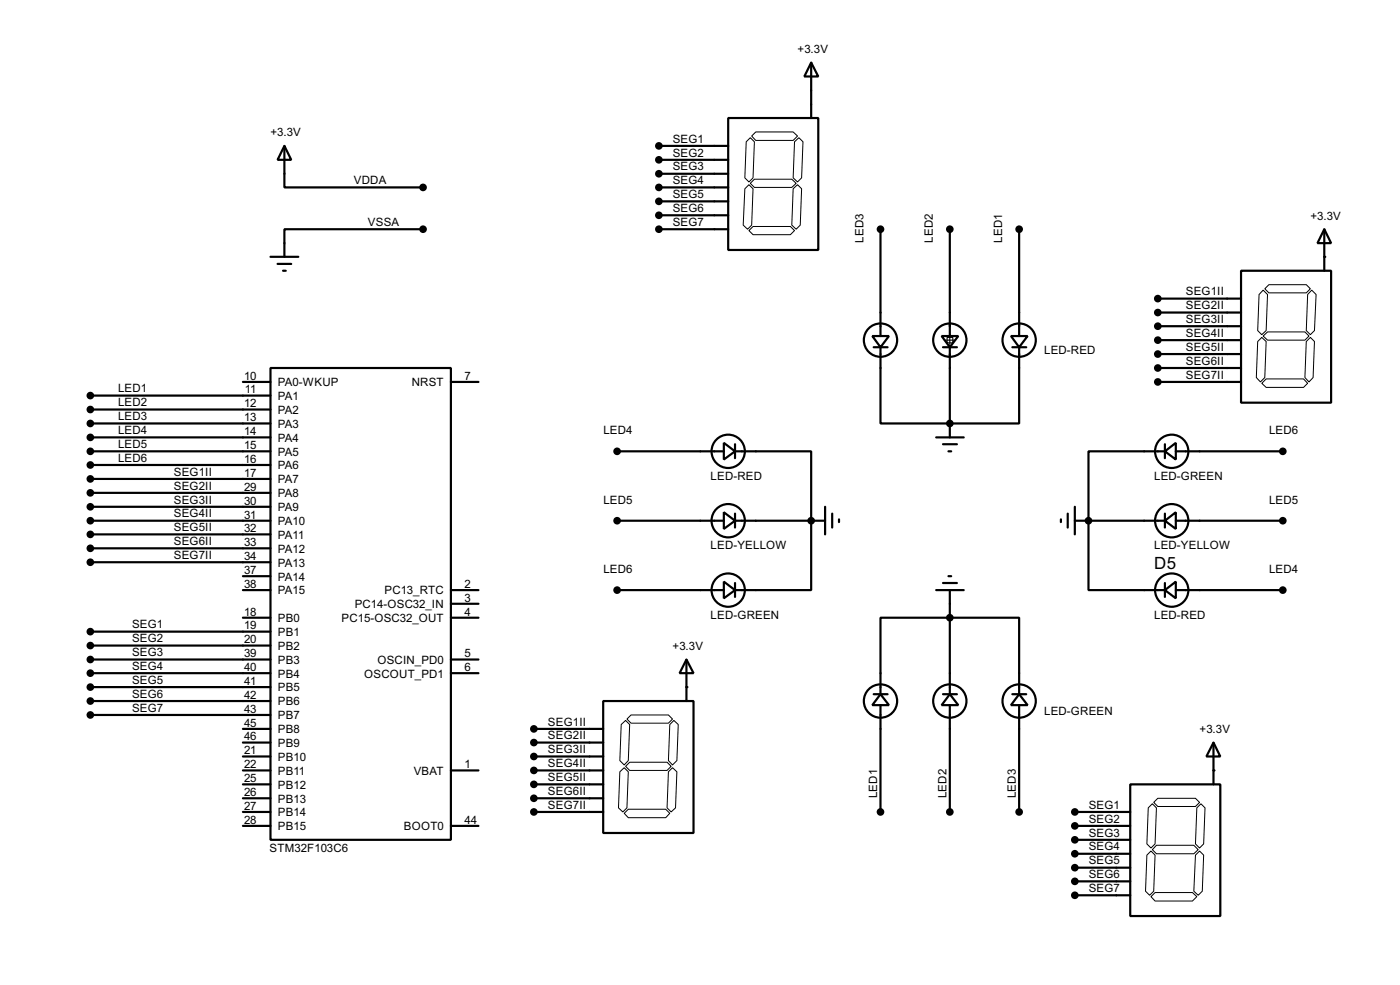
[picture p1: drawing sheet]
<svg xmlns="http://www.w3.org/2000/svg" width="256mm" height="180mm" viewBox="0 0 256 180" stroke-linecap="round" stroke-linejoin="round" font-family="sans-serif">
<g fill="none" stroke="#000" stroke-width=".4">
<path d="M148.6 11.5l1.3 2.5h-2.5zM148.6 11.5v10.1M52.1 26.7l1.3 2.6h-2.5zM52.1 26.7v7.6h25.4M120.7 26.7h12.7M120.7 29.3h12.7M120.7 31.8h12.7M120.7 34.3h12.7M120.7 36.9h12.7M120.7 39.4h12.7M133.4 21.6h16.5v24.2h-16.5zM49.6 47h5.1"/>
<path d="M50.9 48.3h2.5M51.9 49.6h.5M77.5 42h-25.4v5M120.7 42h12.7M161.3 42v19.5M174 42v19.5M186.7 42v19.5M212.1 54.7h15.3M212.1 57.2h15.3M212.1 59.7h15.3M227.4 49.6h16.5v24.1h-16.5zM242.6 42l1.3 2.5h-2.5z"/>
<path d="M242.6 42v7.6M16.6 75h33M16.6 77.5h33M16.6 72.4h33M44.5 69.9h5.1M49.6 67.4h33v86.3h-33zM82.6 69.9h5.1M159.8 61.5h3.1l-1.6 2.1zM160.1 63.6h2.5M161.3 63.6v13.9h25.4v-13.9M172.5 61.5h3.1l-1.6 2.1zM172.8 63.6h2.5"/>
<path d="M174 63.6v16.5M185.2 61.5h3.1l-1.6 2.1zM185.5 63.6h2.5M212.1 62.3h15.3M212.1 64.8h15.3M212.1 67.4h15.3M212.1 69.9h15.3M16.6 80.1h33M16.6 82.6h33M16.6 85.1h33M16.6 95.3h33M16.6 87.7h33"/>
<path d="M16.6 90.2h33M16.6 92.8h33M16.6 97.8h33M113.1 82.6h19.5M113.1 95.3h19.5M132.6 81.1l2.1 1.5-2.1 1.5zM132.6 93.8l2.1 1.5-2.1 1.5zM134.7 82.6h13.9v25.4h-13.9M134.7 95.3h16.5M134.7 81.3v2.6M134.7 94v2.6M151.2 92.8v5"/>
<path d="M152.5 94v2.6M153.7 95.1v.5M171.5 80.1h5.1M172.8 81.3h2.5M173.8 82.6h.5M194.4 95.1v.5M195.6 94v2.6M196.9 95.3h16.5M196.9 92.8v5M213.4 95.3l2-1.5v3zM213.4 82.6l2-1.5v3zM213.4 82.6h-14v25.4h14"/>
<path d="M213.4 81.3v2.6M213.4 94v2.6M215.4 82.6h19.6M215.4 95.3h19.6M16.6 115.6h33M16.6 118.2h33M16.6 100.4h33M16.6 102.9h33M44.5 108h5.1M44.5 113.1h5.1M44.5 105.5h5.1M82.6 108h5.1"/>
<path d="M82.6 113.1h5.1M82.6 110.5h5.1M113.1 108h19.5M132.6 106.5l2.1 1.5-2.1 1.5zM134.7 106.7v2.6M171.5 108h5.1M172.8 106.7h2.5M173.8 105.5h.5M174 108v19.1M213.4 108l2-1.5v3zM213.4 106.7v2.6M215.4 108h19.6"/>
<path d="M16.6 120.7h33M16.6 125.8h33M16.6 123.2h33M16.6 128.3h33M16.6 130.9h33M44.5 133.4h5.1M44.5 135.9h5.1M44.5 138.5h5.1M82.6 120.7h5.1M82.6 123.2h5.1M97.8 133.4h12.7M97.8 135.9h12.7"/>
<path d="M97.8 138.5h12.7M110.5 128.3h16.6v24.2h-16.6zM125.8 120.7l1.3 2.5h-2.6zM125.8 120.7v7.6M160.1 127.1h2.5M161.3 127.1l1.6 2h-3.1zM161.3 127.1v-14h25.4v14M161.3 129.1v19.5M172.8 127.1h2.5M174 127.1l1.6 2h-3.1zM174 129.1v19.5M185.5 127.1h2.5"/>
<path d="M186.7 127.1l1.6 2h-3.1zM186.7 129.1v19.5M222.3 135.9l1.3 2.6h-2.6zM222.3 135.9v7.7M44.5 148.6h5.1M44.5 151.2h5.1M44.5 141h5.1M44.5 143.6h5.1M44.5 146.1h5.1M82.6 151.2h5.1M82.6 141h5.1M97.8 148.6h12.7"/>
<path d="M97.8 141h12.7M97.8 143.6h12.7M97.8 146.1h12.7M196.9 148.6h10.2M196.9 151.2h10.2M196.9 153.7h10.2M196.9 158.8h10.2M196.9 156.3h10.2M207.1 143.6h16.5v24.1h-16.5zM196.9 161.3h10.2M196.9 163.9h10.2"/>
<circle cx="161.3" cy="62.3" r="3.1"/>
<circle cx="174" cy="62.3" r="3.1"/>
<circle cx="186.7" cy="62.3" r="3.1"/>
<circle cx="133.4" cy="95.3" r="3.1"/>
<circle cx="133.4" cy="82.6" r="3.1"/>
<circle cx="214.6" cy="95.3" r="3.1"/>
<circle cx="214.6" cy="82.6" r="3.1"/>
<circle cx="133.4" cy="108" r="3.1"/>
<circle cx="214.6" cy="108" r="3.1"/>
<circle cx="161.3" cy="128.3" r="3.1"/>
<circle cx="174" cy="128.3" r="3.1"/>
<circle cx="186.7" cy="128.3" r="3.1"/>
</g>
<g fill="#000">
<circle cx="242.6" cy="47" r=".2"/>
<circle cx="174" cy="77.5" r=".2"/>
<circle cx="148.6" cy="95.3" r=".2"/>
<circle cx="199.4" cy="95.3" r=".2"/>
<circle cx="125.8" cy="125.8" r=".2"/>
<circle cx="222.3" cy="141" r=".2"/>
</g>
<path d="M173 62.3h2.1M173.5 61.8h1.1v1h-1.1zM174 61.3v2" fill="none" stroke="#000" stroke-width=".2"/>
<g fill="#000" stroke="#000" stroke-width=".4">
<circle cx="77.5" cy="34.3" r=".5"/>
<circle cx="120.7" cy="39.4" r=".5"/>
<circle cx="120.7" cy="31.8" r=".5"/>
<circle cx="120.7" cy="34.3" r=".5"/>
<circle cx="120.7" cy="29.3" r=".5"/>
<circle cx="120.7" cy="36.9" r=".5"/>
<circle cx="120.7" cy="26.7" r=".5"/>
<circle cx="77.5" cy="42" r=".5"/>
<circle cx="120.7" cy="42" r=".5"/>
<circle cx="161.3" cy="42" r=".5"/>
<circle cx="174" cy="42" r=".5"/>
<circle cx="186.7" cy="42" r=".5"/>
<circle cx="212.1" cy="57.2" r=".5"/>
<circle cx="212.1" cy="59.7" r=".5"/>
<circle cx="212.1" cy="54.7" r=".5"/>
<circle cx="16.5" cy="72.4" r=".5"/>
<circle cx="16.5" cy="75" r=".5"/>
<circle cx="16.5" cy="77.5" r=".5"/>
<circle cx="174" cy="77.5" r=".5"/>
<circle cx="212.1" cy="62.3" r=".5"/>
<circle cx="212.1" cy="67.4" r=".5"/>
<circle cx="212.1" cy="64.8" r=".5"/>
<circle cx="212.1" cy="69.9" r=".5"/>
<circle cx="16.5" cy="95.3" r=".5"/>
<circle cx="16.5" cy="97.8" r=".5"/>
<circle cx="16.5" cy="80.1" r=".5"/>
<circle cx="16.5" cy="82.6" r=".5"/>
<circle cx="16.5" cy="92.8" r=".5"/>
<circle cx="16.5" cy="85.1" r=".5"/>
<circle cx="16.5" cy="90.2" r=".5"/>
<circle cx="16.5" cy="87.7" r=".5"/>
<circle cx="113" cy="95.3" r=".5"/>
<circle cx="113" cy="82.6" r=".5"/>
<circle cx="148.6" cy="95.3" r=".5"/>
<circle cx="199.4" cy="95.3" r=".5"/>
<circle cx="235" cy="95.3" r=".5"/>
<circle cx="235" cy="82.6" r=".5"/>
<circle cx="16.5" cy="102.9" r=".5"/>
<circle cx="16.5" cy="118.2" r=".5"/>
<circle cx="16.5" cy="115.6" r=".5"/>
<circle cx="16.5" cy="100.4" r=".5"/>
<circle cx="113" cy="108" r=".5"/>
<circle cx="174" cy="113.1" r=".5"/>
<circle cx="235" cy="108" r=".5"/>
<circle cx="16.5" cy="120.7" r=".5"/>
<circle cx="16.5" cy="128.3" r=".5"/>
<circle cx="16.5" cy="125.8" r=".5"/>
<circle cx="16.5" cy="123.2" r=".5"/>
<circle cx="16.5" cy="130.9" r=".5"/>
<circle cx="97.8" cy="133.4" r=".5"/>
<circle cx="97.8" cy="135.9" r=".5"/>
<circle cx="97.8" cy="138.5" r=".5"/>
<circle cx="97.8" cy="141" r=".5"/>
<circle cx="97.8" cy="143.6" r=".5"/>
<circle cx="97.8" cy="148.6" r=".5"/>
<circle cx="97.8" cy="146.1" r=".5"/>
<circle cx="161.3" cy="148.6" r=".5"/>
<circle cx="174" cy="148.6" r=".5"/>
<circle cx="186.7" cy="148.6" r=".5"/>
<circle cx="196.9" cy="151.2" r=".5"/>
<circle cx="196.9" cy="156.3" r=".5"/>
<circle cx="196.9" cy="153.7" r=".5"/>
<circle cx="196.9" cy="148.6" r=".5"/>
<circle cx="196.9" cy="158.8" r=".5"/>
<circle cx="196.9" cy="161.3" r=".5"/>
<circle cx="196.9" cy="163.9" r=".5"/>
</g>
<g fill="none" stroke="#000" stroke-width=".18">
<path d="M136.5 34.6l.7-.8 .8 .8-.3 6.6-.7 .8-.8-.8zM136.7 26l.8-.8 .7 .8-.2 6.6-.8 .7-.7-.7zM137.5 33.6l.7-.8h6.9l.8 .8-.8 .7h-6.9zM138.5 24.2h6.8l.8 .7-.8 .8h-6.8l-.8-.8zM145.3 34.6l.8-.8 .8 .8-.3 6.6-.7 .8-.8-.8zM145.6 26l.8-.8 .7 .8-.2 6.6-.8 .7-.8-.7zM137.2 42.2l.8-.7h6.8l.8 .7-.8 .8h-6.8zM231.4 53.1l.8 .8-.2 6.6-.8 .8-.8-.8 .3-6.6zM232.5 52.1h6.8l.8 .8-.8 .7h-6.8l-.8-.7zM240.3 53.1l.8 .8-.3 6.6-.7 .8-.8-.8 .3-6.6zM230.4 62.5l.8-.7 .8 .7-.3 6.6-.8 .8-.7-.8zM231.2 70.2l.8-.8h6.8l.8 .8-.8 .7h-6.8z"/>
<path d="M231.4 61.5l.8-.7h6.9l.7 .7-.7 .8h-6.9zM240.1 61.8l.7 .7-.2 6.6-.8 .8-.7-.8 .2-6.6zM113.8 132.6l.8-.7 .8 .7-.3 6.6-.7 .8-.8-.8zM114.9 131.6l.7-.7h6.9l.7 .7-.7 .8h-6.9zM123.5 131.9l.8 .7-.3 6.6-.8 .8-.7-.8 .2-6.6zM113.6 141.3l.8-.8 .7 .8-.2 6.6-.8 .7-.8-.7zM114.4 148.9l.7-.8h6.9l.7 .8-.7 .8h-6.9zM114.6 140.3l.8-.8h6.8l.8 .8-.8 .7h-6.8zM122.5 141.3l.7-.8 .8 .8-.2 6.6-.8 .7-.8-.7zM210.1 156.5l.8-.7 .7 .7-.2 6.6-.8 .8-.7-.8zM210.4 147.9l.7-.8 .8 .8-.3 6.6-.7 .7-.8-.7zM211.9 154.7h6.8l.8 .8-.8 .8h-6.8l-.8-.8z"/>
<path d="M212.1 146.1h6.9l.8 .8-.8 .7h-6.9l-.7-.7zM219 156.5l.8-.7 .7 .7-.2 6.6-.8 .8-.8-.8zM219.3 147.9l.7-.8 .8 .8-.3 6.6-.7 .7-.8-.7zM210.9 164.1l.7-.7h6.9l.8 .7-.8 .8h-6.9z"/>
</g>
<text font-size="3.5" x="211.5" y="104.2">D5</text>
<g font-size="2.4">
<text x="146.1" y="9.7">+3.3V</text>
<text x="49.6" y="25">+3.3V</text>
<text x="123.2" y="26.1">SEG1</text>
<text x="123.2" y="28.6">SEG2</text>
<text x="64.8" y="33.7">VDDA</text>
<text x="123.2" y="31.2">SEG3</text>
<text x="123.2" y="33.7">SEG4</text>
<text x="67.4" y="41.3">VSSA</text>
<text x="123.2" y="36.3">SEG5</text>
<text x="123.2" y="38.8">SEG6</text>
<text x="123.2" y="41.3">SEG7</text>
<text x="240.1" y="40.2">+3.3V</text>
<text x="158.2" y="44.5" transform="rotate(-90 158.2 44.5)">LED3</text>
<text x="170.9" y="44.5" transform="rotate(-90 170.9 44.5)">LED2</text>
<text x="183.6" y="44.5" transform="rotate(-90 183.6 44.5)">LED1</text>
<text x="217.2" y="54">SEG1II</text>
<text x="217.2" y="56.6">SEG2II</text>
<text x="217.2" y="59.1">SEG3II</text>
<text x="191.3" y="64.8">LED-RED</text>
<text x="217.2" y="61.7">SEG4II</text>
<text x="217.2" y="64.2">SEG5II</text>
<text x="21.6" y="71.8">LED1</text>
<text x="44.7" y="69.5">10</text>
<text x="44.9" y="72">11</text>
<text x="50.9" y="70.7">PA0-WKUP</text>
<text x="75.4" y="70.7">NRST</text>
<text x="85.1" y="69.5">7</text>
<text x="217.2" y="66.7">SEG6II</text>
<text x="217.2" y="69.3">SEG7II</text>
<text x="21.6" y="74.4">LED2</text>
<text x="21.6" y="76.9">LED3</text>
<text x="44.7" y="74.6">12</text>
<text x="44.7" y="77.1">13</text>
<text x="50.9" y="75.8">PA2</text>
<text x="50.9" y="73.2">PA1</text>
<text x="21.6" y="79.5">LED4</text>
<text x="21.6" y="82">LED5</text>
<text x="44.7" y="79.7">14</text>
<text x="44.7" y="82.2">15</text>
<text x="50.9" y="78.3">PA3</text>
<text x="50.9" y="80.8">PA4</text>
<text x="50.9" y="83.4">PA5</text>
<text x="110.5" y="79.5">LED4</text>
<text x="232.5" y="79.5">LED6</text>
<text x="21.6" y="84.5">LED6</text>
<text x="31.8" y="87.1">SEG1II</text>
<text x="31.8" y="89.6">SEG2II</text>
<text x="44.7" y="84.7">16</text>
<text x="44.7" y="87.3">17</text>
<text x="44.7" y="89.8">29</text>
<text x="50.9" y="85.9">PA6</text>
<text x="50.9" y="88.5">PA7</text>
<text x="130.2" y="87.8">LED-RED</text>
<text x="211.4" y="87.8">LED-GREEN</text>
<text x="31.8" y="92.2">SEG3II</text>
<text x="31.8" y="94.7">SEG4II</text>
<text x="44.7" y="92.4">30</text>
<text x="44.7" y="94.9">31</text>
<text x="50.9" y="91">PA8</text>
<text x="50.9" y="93.6">PA9</text>
<text x="110.5" y="92.2">LED5</text>
<text x="232.5" y="92.2">LED5</text>
<text x="31.8" y="97.2">SEG5II</text>
<text x="31.8" y="99.8">SEG6II</text>
<text x="44.7" y="97.4">32</text>
<text x="44.7" y="100">33</text>
<text x="50.9" y="96.1">PA10</text>
<text x="50.9" y="98.6">PA11</text>
<text x="50.9" y="101.2">PA12</text>
<text x="130.2" y="100.6">LED-YELLOW</text>
<text x="211.4" y="100.6">LED-YELLOW</text>
<text x="31.8" y="102.3">SEG7II</text>
<text x="44.7" y="102.5">34</text>
<text x="44.7" y="105.1">37</text>
<text x="44.7" y="107.6">38</text>
<text x="50.9" y="103.7">PA13</text>
<text x="50.9" y="106.3">PA14</text>
<text x="85.1" y="107.6">2</text>
<text x="110.5" y="104.9">LED6</text>
<text x="232.5" y="104.9">LED4</text>
<text x="44.7" y="112.7">18</text>
<text x="50.9" y="113.9">PB0</text>
<text x="50.9" y="108.8">PA15</text>
<text x="62.6" y="113.9">PC15-OSC32_OUT</text>
<text x="65" y="111.3">PC14-OSC32_IN</text>
<text x="70.4" y="108.8">PC13_RTC</text>
<text x="85.1" y="110.1">3</text>
<text x="85.1" y="112.7">4</text>
<text x="130.2" y="113.3">LED-GREEN</text>
<text x="211.4" y="113.3">LED-RED</text>
<text x="24.2" y="115">SEG1</text>
<text x="24.2" y="117.6">SEG2</text>
<text x="44.7" y="115.2">19</text>
<text x="44.7" y="117.8">20</text>
<text x="50.9" y="116.4">PB1</text>
<text x="50.9" y="119">PB2</text>
<text x="123.2" y="119">+3.3V</text>
<text x="24.2" y="120.1">SEG3</text>
<text x="24.2" y="125.2">SEG5</text>
<text x="24.2" y="122.6">SEG4</text>
<text x="44.7" y="120.3">39</text>
<text x="44.7" y="122.8">40</text>
<text x="44.7" y="125.4">41</text>
<text x="50.9" y="121.5">PB3</text>
<text x="50.9" y="124">PB4</text>
<text x="66.7" y="124">OSCOUT_PD1</text>
<text x="69.1" y="121.5">OSCIN_PD0</text>
<text x="85.1" y="120.3">5</text>
<text x="85.1" y="122.8">6</text>
<text x="24.2" y="127.7">SEG6</text>
<text x="24.2" y="130.3">SEG7</text>
<text x="44.7" y="127.9">42</text>
<text x="44.7" y="130.5">43</text>
<text x="50.9" y="126.6">PB5</text>
<text x="50.9" y="129.1">PB6</text>
<text x="50.9" y="131.7">PB7</text>
<text x="191.3" y="130.9">LED-GREEN</text>
<text x="44.7" y="133">45</text>
<text x="44.7" y="135.5">46</text>
<text x="50.9" y="134.2">PB8</text>
<text x="50.9" y="136.7">PB9</text>
<text x="100.4" y="132.8">SEG1II</text>
<text x="100.4" y="135.3">SEG2II</text>
<text x="100.4" y="137.9">SEG3II</text>
<text x="219.8" y="134.2">+3.3V</text>
<text x="44.7" y="138.1">21</text>
<text x="44.7" y="140.6">22</text>
<text x="44.7" y="143.2">25</text>
<text x="50.9" y="139.3">PB10</text>
<text x="50.9" y="141.8">PB11</text>
<text x="75.8" y="141.8">VBAT</text>
<text x="85.1" y="140.6">1</text>
<text x="100.4" y="140.4">SEG4II</text>
<text x="100.4" y="143">SEG5II</text>
<text x="44.7" y="145.7">26</text>
<text x="44.7" y="148.2">27</text>
<text x="50.9" y="144.4">PB12</text>
<text x="50.9" y="146.9">PB13</text>
<text x="50.9" y="149.4">PB14</text>
<text x="100.4" y="145.5">SEG6II</text>
<text x="100.4" y="148">SEG7II</text>
<text x="160.7" y="146.1" transform="rotate(-90 160.7 146.1)">LED1</text>
<text x="173.4" y="146.1" transform="rotate(-90 173.4 146.1)">LED2</text>
<text x="186.1" y="146.1" transform="rotate(-90 186.1 146.1)">LED3</text>
<text x="199.4" y="148">SEG1</text>
<text x="44.7" y="150.8">28</text>
<text x="49.4" y="155.9">STM32F103C6</text>
<text x="50.9" y="152">PB15</text>
<text x="74" y="152">BOOT0</text>
<text x="85.1" y="150.8">44</text>
<text x="199.4" y="150.6">SEG2</text>
<text x="199.4" y="153.1">SEG3</text>
<text x="199.4" y="155.7">SEG4</text>
<text x="199.4" y="158.2">SEG5</text>
<text x="199.4" y="160.7">SEG6</text>
<text x="199.4" y="163.3">SEG7</text>
</g>
</svg>
